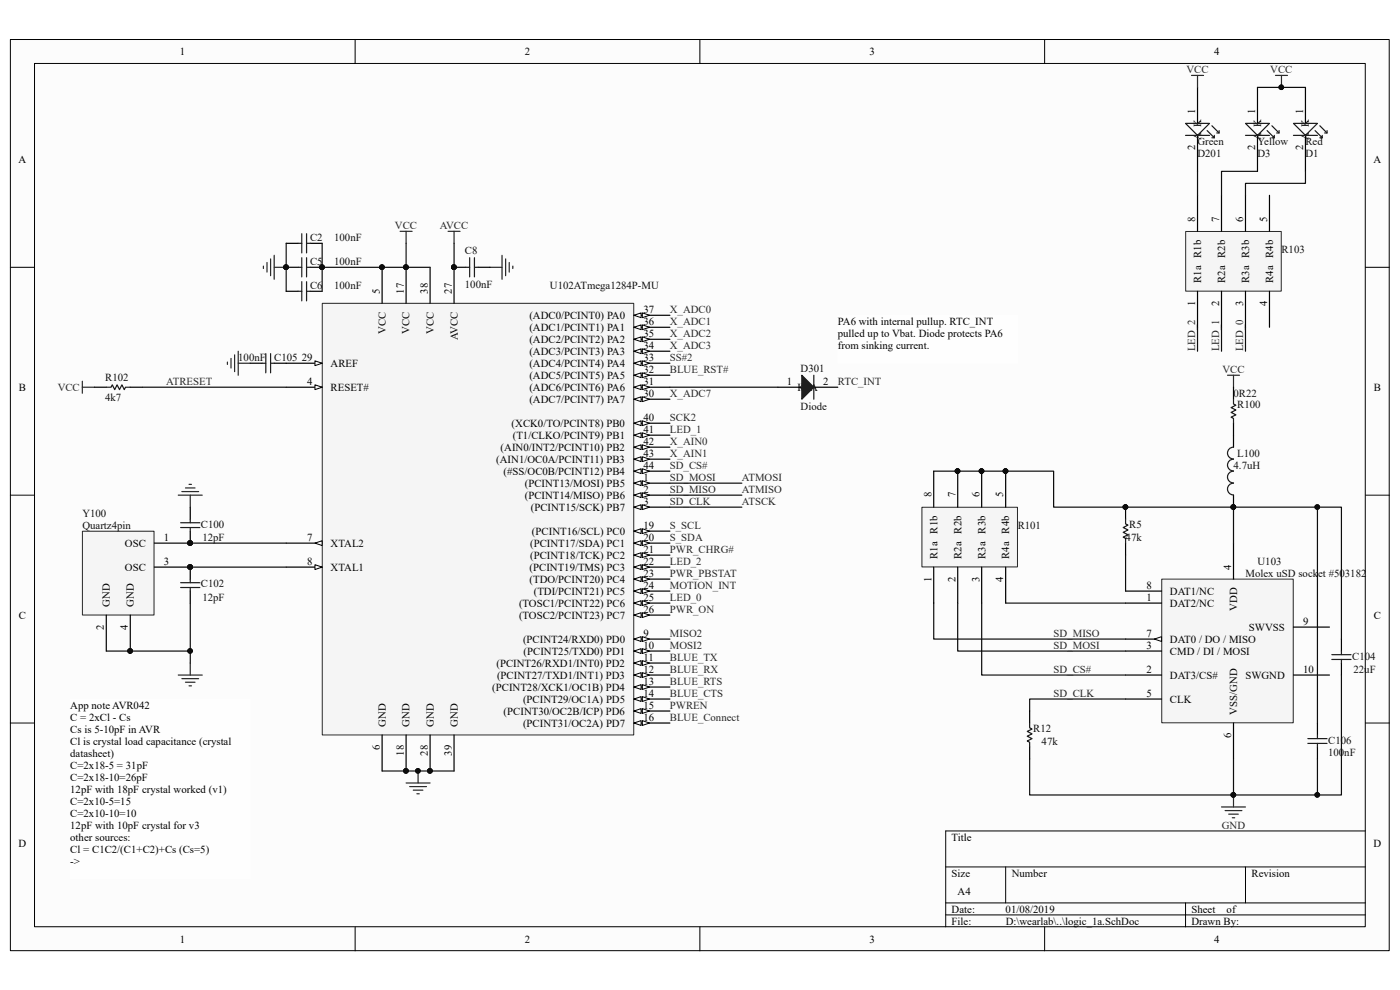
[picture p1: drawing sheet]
<svg xmlns="http://www.w3.org/2000/svg" width="297mm" height="210mm" viewBox="0 0 297 210" stroke-linecap="round" stroke-linejoin="round" font-family="sans-serif">
<path d="M2.2 8.4h292.5v193.3h-292.5z" fill="#fcfcfc"/>
<path d="M2.2 8.4h292.5v193.3h-292.5z" fill="none" stroke="#000" stroke-width=".21"/>
<path d="M7.4 13.5h282.2v183.1h-282.2z" fill="#fcfcfc"/>
<g fill="none" stroke="#000" stroke-width=".21">
<path d="M7.3 13.5h282.3v183.1h-282.3zM75.3 8.4v5.1M148.5 8.4v5.1M221.6 8.4v5.1M2.2 56.7h5.1M289.7 56.7h5.1M2.2 105h5.1M289.7 105h5.1M2.2 153.4h5.1M289.7 153.4h5.1M289.7 176.3h-89.1v20.3M75.3 196.6v5.1"/>
<path d="M148.5 196.6v5.1M200.6 183.9h89.1M200.6 191.5h89.1M200.6 194.1h89.1M213.4 183.9v7.6M221.6 196.6v5.1M251.5 191.5v5.1M264.2 183.9v7.6"/>
</g>
<g fill="none" stroke="#262626" stroke-width=".25">
<path d="M270.6 16h2.5M271.9 16v2.5M55.9 56.4v.6M56.6 55.7v2M57.4 54.9v3.6M58.2 54.2v5M58.2 56.7h2.5M84.9 49.1h2.5M86.2 49.1v2.5M95.1 49.1h2.5M96.3 49.1v2.5M104 56.7h2.5"/>
<path d="M106.5 54.2v5M107.3 54.9v3.6M108 55.7v2M108.8 56.4v.6M260.4 79.6h2.6M261.7 79.6v2.5M86.2 166.1h5M86.9 166.9h3.6M87.7 167.6h2M88.4 168.4h.6M88.7 163.6v2.5M259.1 171.2h5.1"/>
<path d="M259.9 172h3.6M260.7 172.7h2M261.4 173.5h.5M261.7 168.6v2.6"/>
</g>
<g fill="#0e0e0e" stroke="#0e0e0e" stroke-width=".21">
<circle cx="261.7" cy="168.6" r=".49"/>
<circle cx="271.8" cy="18.5" r=".49"/>
<circle cx="88.7" cy="163.5" r=".49"/>
<circle cx="60.7" cy="56.7" r=".49"/>
</g>
<path d="M238.8 148.3h-20.4v2.5" fill="none" stroke="#0e0e0e" stroke-width=".25"/>
<path d="M266.8 18.5v7.7M277 18.5v7.7M266.8 28.7v7.7M277 28.7v7.7" fill="none" stroke="#000" stroke-width=".25"/>
<path d="M264.2 26.2h5.1l-2.5 2.5zM264.2 28.7h5.1M268.8 27.7l1.5 1.5v-.5M269.8 26.7l1.6 1.5M269.8 29.2h.5M271.4 27.7v.5h-.6M274.4 26.2h5.1l-2.5 2.5zM274.4 28.7h5.1M279 27.7l1.5 1.5v-.5M280 29.2h.5M280 26.7l1.5 1.5M281.5 27.7v.5h-.5" fill="none" stroke="#1c1c1c" stroke-width=".25"/>
<path d="M246.5 122.9h27.9v30.4h-27.9z" fill="#f5f5f5"/>
<path d="M246.5 122.9h27.9v30.4h-27.9z" fill="none" stroke="#262626" stroke-width=".21"/>
<path d="M238.8 135.6h7.6" fill="none" stroke="#000" stroke-width=".25"/>
<path d="M244.9 135.6l1.5-.5v1z" fill="#fcfcfc"/>
<path d="M244.9 135.6l1.5-.5v1z" fill="none" stroke="#000" stroke-width=".21"/>
<g fill="none" stroke="#000" stroke-width=".25">
<path d="M60.7 51.6h2.6M60.7 56.7h2.6M65.8 51.6h2.5M65.8 56.7h2.5M96.3 56.7h2.6M101.4 56.7h2.6M60.7 61.8h2.6M65.8 61.8h2.5M261.7 82.1v2.6M261.7 89.8v5.1M238.8 107.6v2.5M238.8 115.2v2.6"/>
<path d="M261.7 105v2.6M261.7 115.2v7.7M238.8 127.9h7.6M238.8 138.1h7.6M238.8 125.4h7.6M274.4 133h7.6M218.4 150.8v2.6M218.4 158.5v2.5M238.8 143.2h7.6M238.8 148.3h7.6M261.7 153.4v7.6M274.4 143.2h7.6"/>
<path d="M279.5 153.4v2.5M279.5 158.5v2.5"/>
</g>
<path d="M60.7 51.6v10.2M238.8 117.8v7.6M261.7 107.6h22.9v28M279.5 107.6v45.8M198.1 127.9v7.7h40.7M208.3 127.9v15.3h30.5M213.4 127.9h25.4M284.6 143.2v25.4h-22.9M218.4 161v7.6h43.3v-7.6M279.5 161v7.6" fill="none" stroke="#0e0e0e" stroke-width=".25"/>
<g fill="#0e0e0e" stroke="#0e0e0e" stroke-width=".21">
<circle cx="279.5" cy="168.6" r=".49"/>
<circle cx="261.7" cy="168.6" r=".49"/>
<circle cx="279.5" cy="107.6" r=".49"/>
<circle cx="261.7" cy="107.6" r=".49"/>
<circle cx="60.7" cy="56.7" r=".49"/>
<circle cx="68.3" cy="56.7" r=".49"/>
<circle cx="96.3" cy="56.7" r=".49"/>
<circle cx="238.8" cy="107.6" r=".49"/>
</g>
<g fill="none" stroke="#1c1c1c" stroke-width=".25">
<path d="M63.3 51.6h.7M63.3 56.7h.7M64 49.6v4.1M64 54.7v4M64 59.8v4M65 49.6v4.1M65 54.7v4M65 59.8v4M65 51.6h.8M65 56.7h.8M98.9 56.7h.7M99.6 54.7v4"/>
<path d="M100.7 56.7h.7M100.7 54.7v4M63.3 61.8h.7M65 61.8h.8M261.7 100a1.25 1.25 0 0 0-1.3 1.2 1.25 1.25 0 0 0 1.3 1.2M261.7 97.4a1.25 1.25 0 0 0-1.3 1.3 1.25 1.25 0 0 0 1.3 1.2M261.7 94.9a1.25 1.25 0 0 0-1.3 1.2 1.25 1.25 0 0 0 1.3 1.3M261.7 84.7v1l.5 .3-1 .5 1 .5-1 .5 1 .5-1 .5 .5 .3v1M238.8 110.1v1l.5 .3-1 .5 1 .5-1 .5 1 .5-1 .5 .5 .3v1M261.7 102.5a1.25 1.25 0 0 0-1.3 1.2 1.25 1.25 0 0 0 1.3 1.3M218.4 153.4v1l.6 .3-1.1 .5 1.1 .5-1.1 .5 1.1 .5-1.1 .5 .5 .3v1M277.5 157.7h4"/>
<path d="M277.5 156.7h4M279.5 155.9v.8M279.5 157.7v.8"/>
</g>
<path d="M68.4 64.4h66.1v91.5h-66.1z" fill="#f5f5f5"/>
<path d="M68.4 64.3h66.1v91.6h-66.1z" fill="none" stroke="#262626" stroke-width=".21"/>
<path d="M134.5 102.5h7.6" fill="none" stroke="#000" stroke-width=".25"/>
<path d="M134.5 102.5l1.5-.5v1z" fill="#fcfcfc"/>
<path d="M134.5 102.5l1.5-.5v1z" fill="none" stroke="#000" stroke-width=".21"/>
<path d="M136.3 102l1.5 .5-1.5 .5z" fill="#fcfcfc"/>
<path d="M136.3 102l1.5 .5-1.5 .5z" fill="none" stroke="#000" stroke-width=".21"/>
<path d="M134.5 105h7.6" fill="none" stroke="#000" stroke-width=".25"/>
<path d="M134.5 105l1.5-.5v1.1z" fill="#fcfcfc"/>
<path d="M134.5 105l1.5-.5v1.1z" fill="none" stroke="#000" stroke-width=".21"/>
<path d="M136.3 104.5l1.5 .5-1.5 .6z" fill="#fcfcfc"/>
<path d="M136.3 104.5l1.5 .5-1.5 .6z" fill="none" stroke="#000" stroke-width=".21"/>
<path d="M134.5 107.6h7.6" fill="none" stroke="#000" stroke-width=".25"/>
<path d="M134.5 107.6l1.5-.5v1z" fill="#fcfcfc"/>
<path d="M134.5 107.6l1.5-.5v1z" fill="none" stroke="#000" stroke-width=".21"/>
<path d="M136.3 107.1l1.5 .5-1.5 .5z" fill="#fcfcfc"/>
<path d="M136.3 107.1l1.5 .5-1.5 .5z" fill="none" stroke="#000" stroke-width=".21"/>
<path d="M60.7 82.1h7.6" fill="none" stroke="#000" stroke-width=".25"/>
<path d="M66.8 81.6l1.5 .5-1.5 .6z" fill="#fcfcfc"/>
<path d="M66.8 81.6l1.5 .5-1.5 .6z" fill="none" stroke="#000" stroke-width=".21"/>
<path d="M81.1 56.7v7.6M60.7 115.2h7.6M81.1 155.9v7.7" fill="none" stroke="#000" stroke-width=".25"/>
<circle cx="81" cy="56.7" r=".49" fill="#0e0e0e" stroke="#0e0e0e" stroke-width=".21"/>
<path d="M66.8 115.2l1.5-.5v1z" fill="#fcfcfc"/>
<path d="M66.8 115.2l1.5-.5v1z" fill="none" stroke="#000" stroke-width=".21"/>
<path d="M60.7 120.3h7.6" fill="none" stroke="#000" stroke-width=".25"/>
<path d="M66.8 119.8l1.5 .5-1.5 .5z" fill="#fcfcfc"/>
<path d="M66.8 119.8l1.5 .5-1.5 .5z" fill="none" stroke="#000" stroke-width=".21"/>
<path d="M134.5 135.6h7.6" fill="none" stroke="#000" stroke-width=".25"/>
<path d="M134.5 135.6l1.5-.5v1z" fill="#fcfcfc"/>
<path d="M134.5 135.6l1.5-.5v1z" fill="none" stroke="#000" stroke-width=".21"/>
<path d="M136.3 135.1l1.5 .5-1.5 .5z" fill="#fcfcfc"/>
<path d="M136.3 135.1l1.5 .5-1.5 .5z" fill="none" stroke="#000" stroke-width=".21"/>
<path d="M134.5 138.1h7.6" fill="none" stroke="#000" stroke-width=".25"/>
<path d="M134.5 138.1l1.5-.5v1z" fill="#fcfcfc"/>
<path d="M134.5 138.1l1.5-.5v1z" fill="none" stroke="#000" stroke-width=".21"/>
<path d="M136.3 137.6l1.5 .5-1.5 .5z" fill="#fcfcfc"/>
<path d="M136.3 137.6l1.5 .5-1.5 .5z" fill="none" stroke="#000" stroke-width=".21"/>
<path d="M134.5 140.7h7.6" fill="none" stroke="#000" stroke-width=".25"/>
<path d="M134.5 140.7l1.5-.6v1.1z" fill="#fcfcfc"/>
<path d="M134.5 140.7l1.5-.6v1.1z" fill="none" stroke="#000" stroke-width=".21"/>
<path d="M136.3 140.1l1.5 .6-1.5 .5z" fill="#fcfcfc"/>
<path d="M136.3 140.1l1.5 .6-1.5 .5z" fill="none" stroke="#000" stroke-width=".21"/>
<path d="M134.5 143.2h7.6" fill="none" stroke="#000" stroke-width=".25"/>
<path d="M134.5 143.2l1.5-.5v1z" fill="#fcfcfc"/>
<path d="M134.5 143.2l1.5-.5v1z" fill="none" stroke="#000" stroke-width=".21"/>
<path d="M136.3 142.7l1.5 .5-1.5 .5z" fill="#fcfcfc"/>
<path d="M136.3 142.7l1.5 .5-1.5 .5z" fill="none" stroke="#000" stroke-width=".21"/>
<path d="M134.5 145.7h7.6" fill="none" stroke="#000" stroke-width=".25"/>
<path d="M134.5 145.7l1.5-.5v1.1z" fill="#fcfcfc"/>
<path d="M134.5 145.7l1.5-.5v1.1z" fill="none" stroke="#000" stroke-width=".21"/>
<path d="M136.3 145.2l1.5 .5-1.5 .6z" fill="#fcfcfc"/>
<path d="M136.3 145.2l1.5 .5-1.5 .6z" fill="none" stroke="#000" stroke-width=".21"/>
<path d="M134.5 148.3h7.6" fill="none" stroke="#000" stroke-width=".25"/>
<path d="M134.5 148.3l1.5-.5v1z" fill="#fcfcfc"/>
<path d="M134.5 148.3l1.5-.5v1z" fill="none" stroke="#000" stroke-width=".21"/>
<path d="M136.3 147.8l1.5 .5-1.5 .5z" fill="#fcfcfc"/>
<path d="M136.3 147.8l1.5 .5-1.5 .5z" fill="none" stroke="#000" stroke-width=".21"/>
<path d="M134.5 150.8h7.6" fill="none" stroke="#000" stroke-width=".25"/>
<path d="M134.5 150.8l1.5-.5v1z" fill="#fcfcfc"/>
<path d="M134.5 150.8l1.5-.5v1z" fill="none" stroke="#000" stroke-width=".21"/>
<path d="M136.3 150.3l1.5 .5-1.5 .5z" fill="#fcfcfc"/>
<path d="M136.3 150.3l1.5 .5-1.5 .5z" fill="none" stroke="#000" stroke-width=".21"/>
<path d="M134.5 153.4h7.6" fill="none" stroke="#000" stroke-width=".25"/>
<path d="M134.5 153.4l1.5-.5v1z" fill="#fcfcfc"/>
<path d="M134.5 153.4l1.5-.5v1z" fill="none" stroke="#000" stroke-width=".21"/>
<path d="M136.3 152.9l1.5 .5-1.5 .5z" fill="#fcfcfc"/>
<path d="M136.3 152.9l1.5 .5-1.5 .5z" fill="none" stroke="#000" stroke-width=".21"/>
<path d="M86.2 56.7v7.6M134.5 112.7h7.6M86.2 155.9v7.7" fill="none" stroke="#000" stroke-width=".25"/>
<g fill="#0e0e0e" stroke="#0e0e0e" stroke-width=".21">
<circle cx="86.1" cy="56.7" r=".49"/>
<circle cx="86.1" cy="163.5" r=".49"/>
</g>
<path d="M134.5 112.7l1.5-.5v1z" fill="#fcfcfc"/>
<path d="M134.5 112.7l1.5-.5v1z" fill="none" stroke="#000" stroke-width=".21"/>
<path d="M136.3 112.2l1.5 .5-1.5 .5z" fill="#fcfcfc"/>
<path d="M136.3 112.2l1.5 .5-1.5 .5z" fill="none" stroke="#000" stroke-width=".21"/>
<path d="M134.5 115.2h7.6" fill="none" stroke="#000" stroke-width=".25"/>
<path d="M134.5 115.2l1.5-.5v1z" fill="#fcfcfc"/>
<path d="M134.5 115.2l1.5-.5v1z" fill="none" stroke="#000" stroke-width=".21"/>
<path d="M136.3 114.7l1.5 .5-1.5 .5z" fill="#fcfcfc"/>
<path d="M136.3 114.7l1.5 .5-1.5 .5z" fill="none" stroke="#000" stroke-width=".21"/>
<path d="M134.5 117.8h7.6" fill="none" stroke="#000" stroke-width=".25"/>
<path d="M134.5 117.8l1.5-.5v1z" fill="#fcfcfc"/>
<path d="M134.5 117.8l1.5-.5v1z" fill="none" stroke="#000" stroke-width=".21"/>
<path d="M136.3 117.3l1.5 .5-1.5 .5z" fill="#fcfcfc"/>
<path d="M136.3 117.3l1.5 .5-1.5 .5z" fill="none" stroke="#000" stroke-width=".21"/>
<path d="M134.5 120.3h7.6" fill="none" stroke="#000" stroke-width=".25"/>
<path d="M134.5 120.3l1.5-.5v1z" fill="#fcfcfc"/>
<path d="M134.5 120.3l1.5-.5v1z" fill="none" stroke="#000" stroke-width=".21"/>
<path d="M136.3 119.8l1.5 .5-1.5 .5z" fill="#fcfcfc"/>
<path d="M136.3 119.8l1.5 .5-1.5 .5z" fill="none" stroke="#000" stroke-width=".21"/>
<path d="M134.5 122.9h7.6" fill="none" stroke="#000" stroke-width=".25"/>
<path d="M134.5 122.9l1.5-.6v1.1z" fill="#fcfcfc"/>
<path d="M134.5 122.9l1.5-.6v1.1z" fill="none" stroke="#000" stroke-width=".21"/>
<path d="M136.3 122.3l1.5 .6-1.5 .5z" fill="#fcfcfc"/>
<path d="M136.3 122.3l1.5 .6-1.5 .5z" fill="none" stroke="#000" stroke-width=".21"/>
<path d="M134.5 125.4h7.6" fill="none" stroke="#000" stroke-width=".25"/>
<path d="M134.5 125.4l1.5-.5v1z" fill="#fcfcfc"/>
<path d="M134.5 125.4l1.5-.5v1z" fill="none" stroke="#000" stroke-width=".21"/>
<path d="M136.3 124.9l1.5 .5-1.5 .5z" fill="#fcfcfc"/>
<path d="M136.3 124.9l1.5 .5-1.5 .5z" fill="none" stroke="#000" stroke-width=".21"/>
<path d="M134.5 127.9h7.6" fill="none" stroke="#000" stroke-width=".25"/>
<path d="M134.5 127.9l1.5-.5v1z" fill="#fcfcfc"/>
<path d="M134.5 127.9l1.5-.5v1z" fill="none" stroke="#000" stroke-width=".21"/>
<path d="M136.3 127.4l1.5 .5-1.5 .5z" fill="#fcfcfc"/>
<path d="M136.3 127.4l1.5 .5-1.5 .5z" fill="none" stroke="#000" stroke-width=".21"/>
<path d="M134.5 130.5h7.6" fill="none" stroke="#000" stroke-width=".25"/>
<path d="M134.5 130.5l1.5-.5v1z" fill="#fcfcfc"/>
<path d="M134.5 130.5l1.5-.5v1z" fill="none" stroke="#000" stroke-width=".21"/>
<path d="M136.3 130l1.5 .5-1.5 .5z" fill="#fcfcfc"/>
<path d="M136.3 130l1.5 .5-1.5 .5z" fill="none" stroke="#000" stroke-width=".21"/>
<path d="M96.3 56.7v7.6M60.7 77.1h7.6M91.2 155.9v7.7" fill="none" stroke="#000" stroke-width=".25"/>
<g fill="#0e0e0e" stroke="#0e0e0e" stroke-width=".21">
<circle cx="96.3" cy="56.7" r=".49"/>
<circle cx="91.2" cy="163.5" r=".49"/>
</g>
<path d="M66.8 76.5l1.5 .6-1.5 .5z" fill="#fcfcfc"/>
<path d="M66.8 76.5l1.5 .6-1.5 .5z" fill="none" stroke="#000" stroke-width=".21"/>
<path d="M134.5 84.7h7.6" fill="none" stroke="#000" stroke-width=".25"/>
<path d="M134.5 84.7l1.5-.5v1z" fill="#fcfcfc"/>
<path d="M134.5 84.7l1.5-.5v1z" fill="none" stroke="#000" stroke-width=".21"/>
<path d="M136.3 84.2l1.5 .5-1.5 .5z" fill="#fcfcfc"/>
<path d="M136.3 84.2l1.5 .5-1.5 .5z" fill="none" stroke="#000" stroke-width=".21"/>
<path d="M134.5 82.1h7.6" fill="none" stroke="#000" stroke-width=".25"/>
<path d="M134.5 82.1l1.5-.5v1.1z" fill="#fcfcfc"/>
<path d="M134.5 82.1l1.5-.5v1.1z" fill="none" stroke="#000" stroke-width=".21"/>
<path d="M136.3 81.6l1.5 .5-1.5 .6z" fill="#fcfcfc"/>
<path d="M136.3 81.6l1.5 .5-1.5 .6z" fill="none" stroke="#000" stroke-width=".21"/>
<path d="M134.5 79.6h7.6" fill="none" stroke="#000" stroke-width=".25"/>
<path d="M134.5 79.6l1.5-.5v1z" fill="#fcfcfc"/>
<path d="M134.5 79.6l1.5-.5v1z" fill="none" stroke="#000" stroke-width=".21"/>
<path d="M136.3 79.1l1.5 .5-1.5 .5z" fill="#fcfcfc"/>
<path d="M136.3 79.1l1.5 .5-1.5 .5z" fill="none" stroke="#000" stroke-width=".21"/>
<path d="M134.5 77.1h7.6" fill="none" stroke="#000" stroke-width=".25"/>
<path d="M134.5 77.1l1.5-.6v1.1z" fill="#fcfcfc"/>
<path d="M134.5 77.1l1.5-.6v1.1z" fill="none" stroke="#000" stroke-width=".21"/>
<path d="M136.3 76.5l1.5 .6-1.5 .5z" fill="#fcfcfc"/>
<path d="M136.3 76.5l1.5 .6-1.5 .5z" fill="none" stroke="#000" stroke-width=".21"/>
<path d="M134.5 74.5h7.6" fill="none" stroke="#000" stroke-width=".25"/>
<path d="M134.5 74.5l1.5-.5v1z" fill="#fcfcfc"/>
<path d="M134.5 74.5l1.5-.5v1z" fill="none" stroke="#000" stroke-width=".21"/>
<path d="M136.3 74l1.5 .5-1.5 .5z" fill="#fcfcfc"/>
<path d="M136.3 74l1.5 .5-1.5 .5z" fill="none" stroke="#000" stroke-width=".21"/>
<path d="M134.5 72h7.6" fill="none" stroke="#000" stroke-width=".25"/>
<path d="M134.5 72l1.5-.5v1z" fill="#fcfcfc"/>
<path d="M134.5 72l1.5-.5v1z" fill="none" stroke="#000" stroke-width=".21"/>
<path d="M136.3 71.5l1.5 .5-1.5 .5z" fill="#fcfcfc"/>
<path d="M136.3 71.5l1.5 .5-1.5 .5z" fill="none" stroke="#000" stroke-width=".21"/>
<path d="M134.5 69.4h7.6" fill="none" stroke="#000" stroke-width=".25"/>
<path d="M134.5 69.4l1.5-.5v1z" fill="#fcfcfc"/>
<path d="M134.5 69.4l1.5-.5v1z" fill="none" stroke="#000" stroke-width=".21"/>
<path d="M136.3 68.9l1.5 .5-1.5 .5z" fill="#fcfcfc"/>
<path d="M136.3 68.9l1.5 .5-1.5 .5z" fill="none" stroke="#000" stroke-width=".21"/>
<path d="M134.5 66.9h7.6" fill="none" stroke="#000" stroke-width=".25"/>
<path d="M134.5 66.9l1.5-.5v1z" fill="#fcfcfc"/>
<path d="M134.5 66.9l1.5-.5v1z" fill="none" stroke="#000" stroke-width=".21"/>
<path d="M136.3 66.4l1.5 .5-1.5 .5z" fill="#fcfcfc"/>
<path d="M136.3 66.4l1.5 .5-1.5 .5z" fill="none" stroke="#000" stroke-width=".21"/>
<path d="M91.2 56.7v7.6M134.5 89.8h7.6M96.3 155.9v7.7" fill="none" stroke="#000" stroke-width=".25"/>
<path d="M134.5 89.8l1.5-.5v1z" fill="#fcfcfc"/>
<path d="M134.5 89.8l1.5-.5v1z" fill="none" stroke="#000" stroke-width=".21"/>
<path d="M136.3 89.3l1.5 .5-1.5 .5z" fill="#fcfcfc"/>
<path d="M136.3 89.3l1.5 .5-1.5 .5z" fill="none" stroke="#000" stroke-width=".21"/>
<path d="M134.5 92.3h7.6" fill="none" stroke="#000" stroke-width=".25"/>
<path d="M134.5 92.3l1.5-.5v1z" fill="#fcfcfc"/>
<path d="M134.5 92.3l1.5-.5v1z" fill="none" stroke="#000" stroke-width=".21"/>
<path d="M136.3 91.8l1.5 .5-1.5 .5z" fill="#fcfcfc"/>
<path d="M136.3 91.8l1.5 .5-1.5 .5z" fill="none" stroke="#000" stroke-width=".21"/>
<path d="M134.5 94.9h7.6" fill="none" stroke="#000" stroke-width=".25"/>
<path d="M134.5 94.9l1.5-.5v1z" fill="#fcfcfc"/>
<path d="M134.5 94.9l1.5-.5v1z" fill="none" stroke="#000" stroke-width=".21"/>
<path d="M136.3 94.4l1.5 .5-1.5 .5z" fill="#fcfcfc"/>
<path d="M136.3 94.4l1.5 .5-1.5 .5z" fill="none" stroke="#000" stroke-width=".21"/>
<path d="M134.5 97.4h7.6" fill="none" stroke="#000" stroke-width=".25"/>
<path d="M134.5 97.4l1.5-.5v1z" fill="#fcfcfc"/>
<path d="M134.5 97.4l1.5-.5v1z" fill="none" stroke="#000" stroke-width=".21"/>
<path d="M136.3 96.9l1.5 .5-1.5 .5z" fill="#fcfcfc"/>
<path d="M136.3 96.9l1.5 .5-1.5 .5z" fill="none" stroke="#000" stroke-width=".21"/>
<path d="M134.5 100h7.6" fill="none" stroke="#000" stroke-width=".25"/>
<path d="M134.5 100l1.5-.6v1.1z" fill="#fcfcfc"/>
<path d="M134.5 100l1.5-.6v1.1z" fill="none" stroke="#000" stroke-width=".21"/>
<path d="M136.3 99.4l1.5 .6-1.5 .5z" fill="#fcfcfc"/>
<path d="M136.3 99.4l1.5 .6-1.5 .5z" fill="none" stroke="#000" stroke-width=".21"/>
<g fill="#0e0e0e" stroke="#0e0e0e" stroke-width=".21">
<circle cx="81" cy="56.7" r=".49"/>
<circle cx="86.1" cy="56.7" r=".49"/>
<circle cx="86.1" cy="163.5" r=".49"/>
<circle cx="96.3" cy="56.7" r=".49"/>
<circle cx="91.2" cy="163.5" r=".49"/>
<circle cx="88.7" cy="163.5" r=".49"/>
<circle cx="68.3" cy="56.7" r=".49"/>
</g>
<path d="M68.3 51.6v10.2M68.3 56.7h22.9M86.2 51.6v5.1M96.3 51.6v5.1M142.1 107.6h15.3M142.1 105h15.3M142.1 102.5h15.3M81.1 163.6h15.2" fill="none" stroke="#0e0e0e" stroke-width=".25"/>
<path d="M48.2 76.8v.5M49 76v2.1M49.8 75.3v3.5M50.5 74.5v5.1M50.5 77.1h2.6M17.5 80.9v2.5M17.5 82.1h2.5" fill="none" stroke="#262626" stroke-width=".25"/>
<path d="M53.1 77.1h2.5M58.2 77.1h2.5" fill="none" stroke="#000" stroke-width=".25"/>
<path d="M55.6 77.1h.8M56.4 75v4.1M57.4 75v4.1M57.4 77.1h.8" fill="none" stroke="#1c1c1c" stroke-width=".25"/>
<path d="M15 148.3h38v38.1h-38z" fill="#fefefe"/>
<path d="M14.9 148.3h38.1v38.1h-38.1z" fill="none" stroke="#fefefe" stroke-width=".21"/>
<path d="M20 82.1h2.6M27.6 82.1h2.6" fill="none" stroke="#000" stroke-width=".25"/>
<path d="M22.6 82.1h1l.2-.5 .5 1.1 .5-1.1 .6 1.1 .5-1.1 .5 1.1 .2-.6h1" fill="none" stroke="#1c1c1c" stroke-width=".25"/>
<path d="M37.8 143.2h5.1M38.6 144h3.5M39.3 144.7h2.1M40.1 145.5h.5M40.4 140.7v2.5" fill="none" stroke="#262626" stroke-width=".25"/>
<path d="M17.5 112.7h15.2v17.8h-15.2z" fill="#f5f5f5"/>
<path d="M17.5 112.7h15.2v17.8h-15.2z" fill="none" stroke="#262626" stroke-width=".21"/>
<path d="M165 82.1h5.1M172.6 82.1h5.1M40.4 112.7v2.5h-7.7M40.4 107.6v2.5M22.6 130.5v7.6M27.6 130.5v7.6M32.7 120.3h7.7v2.6M40.4 125.4v2.5" fill="none" stroke="#000" stroke-width=".25"/>
<g fill="#0e0e0e" stroke="#0e0e0e" stroke-width=".21">
<circle cx="27.6" cy="138.1" r=".49"/>
<circle cx="40.3" cy="115.2" r=".49"/>
<circle cx="40.3" cy="120.3" r=".49"/>
<circle cx="40.3" cy="138.1" r=".49"/>
</g>
<path d="M40.4 115.2h20.3M22.6 138.1h17.8M40.4 127.9v12.8M40.4 120.3h20.3" fill="none" stroke="#0e0e0e" stroke-width=".25"/>
<path d="M37.8 105h5.1M38.6 104.3h3.5M39.3 103.5h2.1M40.1 102.8h.5M40.4 105v2.6" fill="none" stroke="#262626" stroke-width=".25"/>
<path d="M38.3 110.9h4.1M38.3 111.9h4.1M40.4 110.1v.8M40.4 111.9v.8M38.3 123.6h4.1M38.3 124.6h4.1M40.4 122.9v.7M40.4 124.6v.8" fill="none" stroke="#1c1c1c" stroke-width=".25"/>
<path d="M170.1 79.6l2.5 2.5-2.5 2.6z" fill="#1c1c1c"/>
<path d="M170.1 79.6l2.5 2.5-2.5 2.6zM172.6 79.6v5.1" fill="none" stroke="#1c1c1c" stroke-width=".25"/>
<path d="M142.1 82.1h22.9" fill="none" stroke="#0e0e0e" stroke-width=".25"/>
<path d="M177.8 66.9h38.1v10.1h-38.1z" fill="#fefefe"/>
<path d="M177.8 66.9h38.1v10.1h-38.1z" fill="none" stroke="#fefefe" stroke-width=".21"/>
<path d="M254.1 18.5v7.7M254.1 28.7v7.7M284.6 135.6v2.5M284.6 140.7v2.5" fill="none" stroke="#000" stroke-width=".25"/>
<path d="M251.5 26.2h5.1l-2.5 2.5zM251.5 28.7h5.1M256.1 27.7l1.5 1.5v-.5M257.1 26.7l1.5 1.5M257.1 29.2h.5M258.6 27.7v.5h-.5M282.5 139.9h4.1M282.5 138.9h4.1M284.6 138.1v.8M284.6 139.9v.8" fill="none" stroke="#1c1c1c" stroke-width=".25"/>
<path d="M252.8 16h2.5M254.1 16v2.5" fill="none" stroke="#262626" stroke-width=".25"/>
<path d="M195.6 107.7h20.3v12.6h-20.3z" fill="#f5f5f5"/>
<path d="M195.6 107.6h20.3v12.7h-20.3z" fill="none" stroke="#262626" stroke-width=".21"/>
<path d="M198.1 100v7.6M203.2 100v7.6M208.3 100v7.6M213.4 100v7.6M198.1 120.3v7.6M203.2 120.3v7.6M208.3 120.3v7.6M213.4 120.3v7.6" fill="none" stroke="#000" stroke-width=".25"/>
<g fill="#0e0e0e" stroke="#0e0e0e" stroke-width=".21">
<circle cx="213.3" cy="99.9" r=".49"/>
<circle cx="208.2" cy="99.9" r=".49"/>
<circle cx="203.1" cy="99.9" r=".49"/>
<circle cx="238.8" cy="107.6" r=".49"/>
<circle cx="261.7" cy="107.6" r=".49"/>
</g>
<path d="M30.2 82.1h30.5M198.1 100h25.4v7.6h38.2v7.6M203.2 127.9v10.2h35.6" fill="none" stroke="#0e0e0e" stroke-width=".25"/>
<path d="M251.6 49.1h20.2v12.7h-20.2z" fill="#f5f5f5"/>
<path d="M251.5 49.1h20.3v12.7h-20.3z" fill="none" stroke="#262626" stroke-width=".21"/>
<path d="M254.1 41.4v7.7M259.1 41.4v7.7M264.2 41.4v7.7M269.3 41.4v7.7M254.1 61.8v7.6M259.1 61.8v7.6M264.2 61.8v7.6M269.3 61.8v7.6" fill="none" stroke="#000" stroke-width=".25"/>
<path d="M266.8 18.5h10.2M254.1 36.4v5M266.8 36.4h-7.7v5M277 36.4v2.5h-12.8v2.5M254.1 69.4v5.1M259.1 69.4v5.1M264.2 69.4v5.1" fill="none" stroke="#0e0e0e" stroke-width=".25"/>
<circle cx="271.8" cy="18.5" r=".49" fill="#0e0e0e" stroke="#0e0e0e" stroke-width=".21"/>
<g font-size="2.3">
<text x="38.2" y="11.7">1</text>
<text x="111.3" y="11.7">2</text>
<text x="184.5" y="11.7">3</text>
<text x="257.6" y="11.7">4</text>
<text x="253.6" y="24.1" transform="rotate(-90 253.6 24.1)">1</text>
<text x="254.8" y="29.6" transform="rotate(-90 254.8 29.6)">A K</text>
<text x="266.3" y="24.1" transform="rotate(-90 266.3 24.1)">1</text>
<text x="267.5" y="29.6" transform="rotate(-90 267.5 29.6)">A K</text>
<text x="276.4" y="24.1" transform="rotate(-90 276.4 24.1)">1</text>
<text x="277.7" y="29.6" transform="rotate(-90 277.7 29.6)">A K</text>
<text x="3.9" y="34.6">A</text>
<text x="253.6" y="31.9" transform="rotate(-90 253.6 31.9)">2</text>
<text x="266.3" y="31.9" transform="rotate(-90 266.3 31.9)">2</text>
<text x="276.4" y="31.9" transform="rotate(-90 276.4 31.9)">2</text>
<text x="291.4" y="34.6">A</text>
<text x="253.6" y="47" transform="rotate(-90 253.6 47)">8</text>
<text x="258.7" y="47" transform="rotate(-90 258.7 47)">7</text>
<text x="263.7" y="47" transform="rotate(-90 263.7 47)">6</text>
<text x="268.8" y="47" transform="rotate(-90 268.8 47)">5</text>
<text x="254.8" y="54.7" transform="rotate(-90 254.8 54.7)">R1b</text>
<text x="259.9" y="54.7" transform="rotate(-90 259.9 54.7)">R2b</text>
<text x="265" y="54.7" transform="rotate(-90 265 54.7)">R3b</text>
<text x="270.1" y="54.7" transform="rotate(-90 270.1 54.7)">R4b</text>
<text x="80.6" y="62.3" transform="rotate(-90 80.6 62.3)">5</text>
<text x="85.6" y="62.3" transform="rotate(-90 85.6 62.3)">17</text>
<text x="90.8" y="62.3" transform="rotate(-90 90.8 62.3)">38</text>
<text x="95.8" y="62.3" transform="rotate(-90 95.8 62.3)">27</text>
<text x="253.6" y="65" transform="rotate(-90 253.6 65)">1</text>
<text x="254.8" y="60" transform="rotate(-90 254.8 60)">R1a</text>
<text x="258.7" y="65" transform="rotate(-90 258.7 65)">2</text>
<text x="259.9" y="60" transform="rotate(-90 259.9 60)">R2a</text>
<text x="263.7" y="65" transform="rotate(-90 263.7 65)">3</text>
<text x="265" y="60" transform="rotate(-90 265 60)">R3a</text>
<text x="268.8" y="65" transform="rotate(-90 268.8 65)">4</text>
<text x="270.1" y="60" transform="rotate(-90 270.1 60)">R4a</text>
<text x="81.8" y="70.8" transform="rotate(-90 81.8 70.8)">VCC</text>
<text x="86.9" y="70.8" transform="rotate(-90 86.9 70.8)">VCC</text>
<text x="92" y="70.8" transform="rotate(-90 92 70.8)">VCC</text>
<text x="112.3" y="70.2">(ADC1/PCINT1) PA1</text>
<text x="112.3" y="67.6">(ADC0/PCINT0) PA0</text>
<text x="136.5" y="71.5">35</text>
<text x="136.5" y="68.9">36</text>
<text x="136.5" y="66.4">37</text>
<text x="177.8" y="68.9">PA6 with internal pullup. RTC_INT</text>
<text x="177.8" y="71.5">pulled up to Vbat. Diode protects PA6</text>
<text x="64" y="76.6">29</text>
<text x="70.1" y="77.9">AREF</text>
<text x="97.1" y="72.2" transform="rotate(-90 97.1 72.2)">AVCC</text>
<text x="112.3" y="77.9">(ADC4/PCINT4) PA4</text>
<text x="112.3" y="75.3">(ADC3/PCINT3) PA3</text>
<text x="112.3" y="72.7">(ADC2/PCINT2) PA2</text>
<text x="136.5" y="76.6">33</text>
<text x="136.5" y="74">34</text>
<text x="177.8" y="74">from sinking current.</text>
<text x="4" y="82.9">B</text>
<text x="65.2" y="81.7">4</text>
<text x="70.1" y="82.9">RESET#</text>
<text x="112.3" y="82.9">(ADC6/PCINT6) PA6</text>
<text x="112.3" y="80.4">(ADC5/PCINT5) PA5</text>
<text x="136.5" y="81.7">31</text>
<text x="136.5" y="79.1">32</text>
<text x="166.9" y="81.7">1</text>
<text x="169.2" y="82.9">K A</text>
<text x="174.7" y="81.7">2</text>
<text x="291.5" y="82.9">B</text>
<text x="112.3" y="85.5">(ADC7/PCINT7) PA7</text>
<text x="136.5" y="84.2">30</text>
<text x="136.5" y="89.3">40</text>
<text x="106.2" y="95.6">(AIN0/INT2/PCINT10) PB2</text>
<text x="108.5" y="90.6">(XCK0/TO/PCINT8) PB0</text>
<text x="108.8" y="93.1">(T1/CLKO/PCINT9) PB1</text>
<text x="136.5" y="91.8">41</text>
<text x="136.5" y="94.4">42</text>
<text x="105.3" y="98.2">(AIN1/OC0A/PCINT11) PB3</text>
<text x="106.8" y="100.7">(#SS/OC0B/PCINT12) PB4</text>
<text x="136.5" y="102">1</text>
<text x="136.5" y="96.9">43</text>
<text x="136.5" y="99.4">44</text>
<text x="111.3" y="103.3">(PCINT13/MOSI) PB5</text>
<text x="111.3" y="105.8">(PCINT14/MISO) PB6</text>
<text x="136.5" y="104.6">2</text>
<text x="136.5" y="107.1">3</text>
<text x="197.6" y="105.5" transform="rotate(-90 197.6 105.5)">8</text>
<text x="202.7" y="105.5" transform="rotate(-90 202.7 105.5)">7</text>
<text x="207.8" y="105.5" transform="rotate(-90 207.8 105.5)">6</text>
<text x="212.9" y="105.5" transform="rotate(-90 212.9 105.5)">5</text>
<text x="112.6" y="108.4">(PCINT15/SCK) PB7</text>
<text x="112.9" y="113.5">(PCINT16/SCL) PC0</text>
<text x="136.5" y="112.2">19</text>
<text x="198.9" y="113.2" transform="rotate(-90 198.9 113.2)">R1b</text>
<text x="204" y="113.2" transform="rotate(-90 204 113.2)">R2b</text>
<text x="209" y="113.2" transform="rotate(-90 209 113.2)">R3b</text>
<text x="214.1" y="113.2" transform="rotate(-90 214.1 113.2)">R4b</text>
<text x="26.5" y="116">OSC</text>
<text x="34.8" y="114.7">1</text>
<text x="34.8" y="119.8">3</text>
<text x="65.2" y="114.7">7</text>
<text x="65.2" y="119.8">8</text>
<text x="70.1" y="116">XTAL2</text>
<text x="112.5" y="116">(PCINT17/SDA) PC1</text>
<text x="112.5" y="118.5">(PCINT18/TCK) PC2</text>
<text x="136.5" y="114.7">20</text>
<text x="136.5" y="117.3">21</text>
<text x="136.5" y="119.8">22</text>
<text x="198.9" y="118.5" transform="rotate(-90 198.9 118.5)">R1a</text>
<text x="204" y="118.5" transform="rotate(-90 204 118.5)">R2a</text>
<text x="209" y="118.5" transform="rotate(-90 209 118.5)">R3a</text>
<text x="214.1" y="118.5" transform="rotate(-90 214.1 118.5)">R4a</text>
<text x="26.5" y="121.1">OSC</text>
<text x="70.1" y="121.1">XTAL1</text>
<text x="112.4" y="121.1">(PCINT19/TMS) PC3</text>
<text x="112.4" y="123.6">(TDO/PCINT20) PC4</text>
<text x="136.5" y="122.3">23</text>
<text x="136.5" y="124.9">24</text>
<text x="197.6" y="123.5" transform="rotate(-90 197.6 123.5)">1</text>
<text x="202.7" y="123.5" transform="rotate(-90 202.7 123.5)">2</text>
<text x="207.8" y="123.5" transform="rotate(-90 207.8 123.5)">3</text>
<text x="212.9" y="123.5" transform="rotate(-90 212.9 123.5)">4</text>
<text x="243.2" y="124.9">8</text>
<text x="261.2" y="120.8" transform="rotate(-90 261.2 120.8)">4</text>
<text x="4" y="131.3">C</text>
<text x="23.3" y="128.7" transform="rotate(-90 23.3 128.7)">GND</text>
<text x="28.4" y="128.7" transform="rotate(-90 28.4 128.7)">GND</text>
<text x="110.1" y="128.7">(TOSC1/PCINT22) PC6</text>
<text x="110.1" y="131.3">(TOSC2/PCINT23) PC7</text>
<text x="113.2" y="126.2">(TDI/PCINT21) PC5</text>
<text x="136.5" y="127.4">25</text>
<text x="136.5" y="130">26</text>
<text x="243.2" y="127.4">1</text>
<text x="248.2" y="128.7">DAT2/NC</text>
<text x="248.2" y="126.2">DAT1/NC</text>
<text x="262.5" y="129.6" transform="rotate(-90 262.5 129.6)">VDD</text>
<text x="291.5" y="131.3">C</text>
<text x="22.1" y="133.6" transform="rotate(-90 22.1 133.6)">2</text>
<text x="27.1" y="133.6" transform="rotate(-90 27.1 133.6)">4</text>
<text x="111" y="136.4">(PCINT24/RXD0) PD0</text>
<text x="136.5" y="135.1">9</text>
<text x="136.5" y="137.6">10</text>
<text x="243.2" y="135.1">7</text>
<text x="243.2" y="137.6">3</text>
<text x="248.2" y="136.4">DAT0 / DO / MISO</text>
<text x="265" y="133.8">SWVSS</text>
<text x="276.4" y="132.5">9</text>
<text x="105.3" y="141.4">(PCINT26/RXD1/INT0) PD2</text>
<text x="105.5" y="144">(PCINT27/TXD1/INT1) PD3</text>
<text x="111.1" y="138.9">(PCINT25/TXD0) PD1</text>
<text x="136.5" y="140.2">11</text>
<text x="136.5" y="142.7">12</text>
<text x="243.2" y="142.7">2</text>
<text x="248.2" y="144">DAT3/CS#</text>
<text x="248.2" y="138.9">CMD / DI / MOSI</text>
<text x="264.2" y="144">SWGND</text>
<text x="276.4" y="142.7">10</text>
<text x="104.4" y="146.5">(PCINT28/XCK1/OC1B) PD4</text>
<text x="111" y="149.1">(PCINT29/OC1A) PD5</text>
<text x="136.5" y="145.2">13</text>
<text x="136.5" y="147.8">14</text>
<text x="243.2" y="147.8">5</text>
<text x="248.2" y="149.1">CLK</text>
<text x="14.9" y="150.3">App note AVR042</text>
<text x="14.9" y="152.9">C = 2xCl - Cs</text>
<text x="14.9" y="155.4">Cs is 5-10pF in AVR</text>
<text x="81.8" y="154.1" transform="rotate(-90 81.8 154.1)">GND</text>
<text x="86.9" y="154.1" transform="rotate(-90 86.9 154.1)">GND</text>
<text x="92" y="154.1" transform="rotate(-90 92 154.1)">GND</text>
<text x="97.1" y="154.1" transform="rotate(-90 97.1 154.1)">GND</text>
<text x="106.8" y="151.6">(PCINT30/OC2B/ICP) PD6</text>
<text x="111" y="154.1">(PCINT31/OC2A) PD7</text>
<text x="136.5" y="150.3">15</text>
<text x="136.5" y="152.9">16</text>
<text x="262.5" y="151.6" transform="rotate(-90 262.5 151.6)">VSS/GND</text>
<text x="14.9" y="158">Cl is crystal load capacitance (crystal</text>
<text x="14.9" y="160.5">datasheet)</text>
<text x="80.6" y="159.1" transform="rotate(-90 80.6 159.1)">6</text>
<text x="85.6" y="160.3" transform="rotate(-90 85.6 160.3)">18</text>
<text x="90.8" y="160.3" transform="rotate(-90 90.8 160.3)">28</text>
<text x="95.8" y="160.3" transform="rotate(-90 95.8 160.3)">39</text>
<text x="261.2" y="156.5" transform="rotate(-90 261.2 156.5)">6</text>
<text x="14.9" y="163.1">C=2x18-5 = 31pF</text>
<text x="14.9" y="165.6">C=2x18-10=26pF</text>
<text x="14.9" y="168.1">12pF with 18pF crystal worked (v1)</text>
<text x="14.9" y="170.7">C=2x10-5=15</text>
<text x="14.9" y="173.2">C=2x10-10=10</text>
<text x="3.9" y="179.6">D</text>
<text x="14.9" y="175.8">12pF with 10pF crystal for v3</text>
<text x="14.9" y="178.3">other sources:</text>
<text x="201.9" y="178.3">Title</text>
<text x="291.4" y="179.6">D</text>
<text x="14.9" y="180.8">Cl = C1C2/(C1+C2)+Cs (Cs=5)</text>
<text x="14.9" y="183.4">-&gt;</text>
<text x="201.9" y="186">Size</text>
<text x="214.6" y="186">Number</text>
<text x="265.5" y="186">Revision</text>
<text x="203.2" y="189.8">A4</text>
<text x="201.9" y="193.6">Date:</text>
<text x="201.9" y="196.1">File:</text>
<text x="213.3" y="193.6">01/08/2019</text>
<text x="213.4" y="196.1">D:\wearlab\..\logic_1a.SchDoc</text>
<text x="252.8" y="196.1">Drawn By:</text>
<text x="252.8" y="193.6">Sheet</text>
<text x="260.2" y="193.6">of</text>
<text x="38.2" y="199.9">1</text>
<text x="111.3" y="199.9">2</text>
<text x="184.5" y="199.9">3</text>
<text x="257.6" y="199.9">4</text>
</g>
<g font-size="2.3" fill="#262626">
<text x="251.7" y="15.5">VCC</text>
<text x="269.5" y="15.5">VCC</text>
<text x="83.8" y="48.6">VCC</text>
<text x="93.3" y="48.6">AVCC</text>
<text x="142.1" y="66.4">X_ADC0</text>
<text x="142.1" y="68.9">X_ADC1</text>
<text x="142.1" y="71.5">X_ADC2</text>
<text x="142.1" y="76.6">SS#2</text>
<text x="142.1" y="74">X_ADC3</text>
<text x="253.6" y="74.5" transform="rotate(-90 253.6 74.5)">LED_2</text>
<text x="258.7" y="74.5" transform="rotate(-90 258.7 74.5)">LED_1</text>
<text x="263.7" y="74.5" transform="rotate(-90 263.7 74.5)">LED_0</text>
<text x="12.2" y="82.9">VCC</text>
<text x="35.3" y="81.7">ATRESET</text>
<text x="142.1" y="79.1">BLUE_RST#</text>
<text x="177.8" y="81.7">RTC_INT</text>
<text x="259.3" y="79.1">VCC</text>
<text x="142.1" y="89.3">SCK2</text>
<text x="142.1" y="84.2">X_ADC7</text>
<text x="142.1" y="94.4">X_AIN0</text>
<text x="142.1" y="91.8">LED_1</text>
<text x="142.1" y="102">SD_MOSI</text>
<text x="142.1" y="99.4">SD_CS#</text>
<text x="142.1" y="96.9">X_AIN1</text>
<text x="157.4" y="102">ATMOSI</text>
<text x="142.1" y="107.1">SD_CLK</text>
<text x="142.1" y="104.6">SD_MISO</text>
<text x="157.4" y="104.6">ATMISO</text>
<text x="157.4" y="107.1">ATSCK</text>
<text x="142.1" y="112.2">S_SCL</text>
<text x="142.1" y="114.7">S_SDA</text>
<text x="142.1" y="117.3">PWR_CHRG#</text>
<text x="142.1" y="119.8">LED_2</text>
<text x="142.1" y="124.9">MOTION_INT</text>
<text x="142.1" y="122.3">PWR_PBSTAT</text>
<text x="142.1" y="127.4">LED_0</text>
<text x="142.1" y="130">PWR_ON</text>
<text x="142.1" y="137.6">MOSI2</text>
<text x="142.1" y="135.1">MISO2</text>
<text x="223.5" y="135.1">SD_MISO</text>
<text x="223.5" y="137.6">SD_MOSI</text>
<text x="142.1" y="142.7">BLUE_RX</text>
<text x="142.1" y="140.2">BLUE_TX</text>
<text x="223.5" y="142.7">SD_CS#</text>
<text x="142.1" y="145.2">BLUE_RTS</text>
<text x="142.1" y="147.8">BLUE_CTS</text>
<text x="223.5" y="147.8">SD_CLK</text>
<text x="142.1" y="152.9">BLUE_Connect</text>
<text x="142.1" y="150.3">PWREN</text>
<text x="259.2" y="175.8">GND</text>
</g>
<g font-size="2.3" fill="#0e0e0e">
<text x="254" y="33.3">D201</text>
<text x="254" y="30.8">Green</text>
<text x="266.8" y="33.3">D3</text>
<text x="266.8" y="30.8">Yellow</text>
<text x="276.9" y="33.3">D1</text>
<text x="276.9" y="30.8">Red</text>
<text x="65.8" y="51.1">C2</text>
<text x="70.9" y="51.1">100nF</text>
<text x="98.6" y="53.9">C8</text>
<text x="271.9" y="53.7">R103</text>
<text x="65.8" y="56.2">C5</text>
<text x="70.9" y="56.2">100nF</text>
<text x="65.8" y="61.3">C6</text>
<text x="70.9" y="61.3">100nF</text>
<text x="98.6" y="61">100nF</text>
<text x="116.7" y="61.3">U102ATmega1284P-MU</text>
<text x="50.5" y="76.6">100nF</text>
<text x="58.2" y="76.6">C105</text>
<text x="22.3" y="80.9">R102</text>
<text x="169.8" y="78.9">D301</text>
<text x="22.3" y="85">4k7</text>
<text x="169.8" y="87">Diode</text>
<text x="261.7" y="84.2">0R22</text>
<text x="262.5" y="86.5">R100</text>
<text x="261.7" y="99.4">4.7uH</text>
<text x="262.5" y="96.9">L100</text>
<text x="17.5" y="109.6">Y100</text>
<text x="17.5" y="112.2">Quartz4pin</text>
<text x="42.6" y="111.9">C100</text>
<text x="215.9" y="112.2">R101</text>
<text x="239.6" y="111.9">R5</text>
<text x="42.9" y="114.7">12pF</text>
<text x="238.8" y="114.7">47k</text>
<text x="266.8" y="119.8">U103</text>
<text x="42.6" y="124.6">C102</text>
<text x="264.2" y="122.3">Molex uSD socket #503182</text>
<text x="42.9" y="127.4">12pF</text>
<text x="286.9" y="139.9">C104</text>
<text x="287.1" y="142.7">22uF</text>
<text x="219.2" y="155.2">R12</text>
<text x="221" y="158">47k</text>
<text x="281.8" y="157.7">C106</text>
<text x="281.8" y="160.3">100nF</text>
</g>
</svg>
